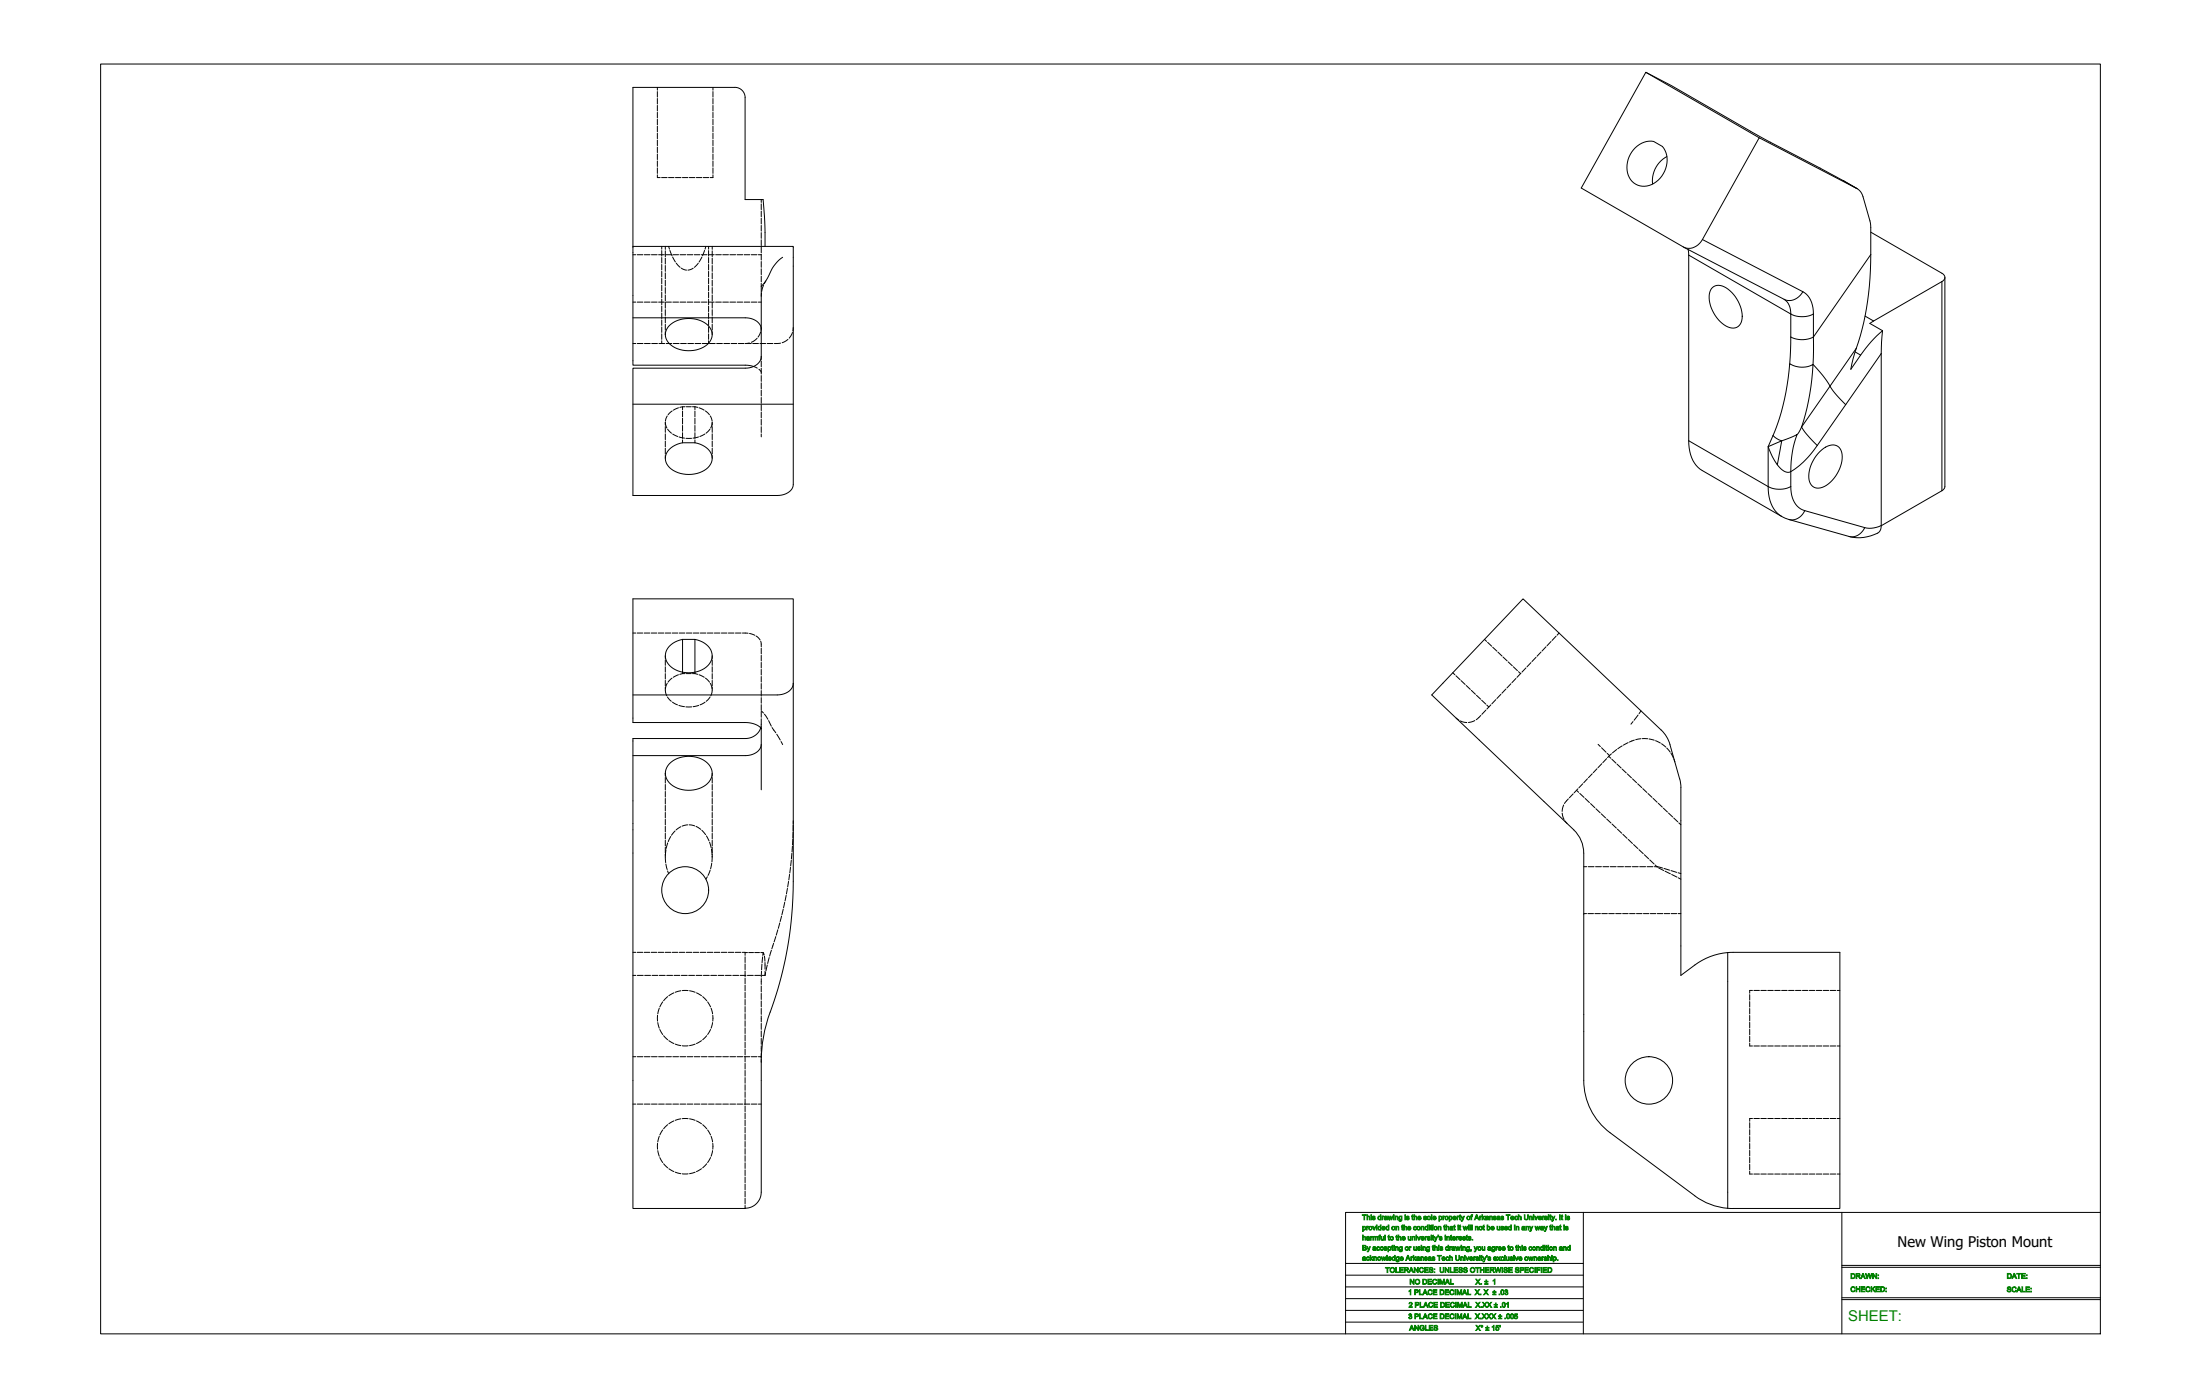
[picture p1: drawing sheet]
<svg xmlns="http://www.w3.org/2000/svg" width="2619mm" height="1664mm" viewBox="0 0 2619 1664" stroke-linecap="round" stroke-linejoin="round" font-family="sans-serif">
<!-- layer: Hidden (ANSI) -->
<g fill="none" stroke="#000" stroke-width="1.19">
<path d="M782 104v3M782 109v7M782 117v7M848 104v3M848 109v7M848 117v7M782 125v7M782 134v6M848 125v7M848 134v6M782 142v7M782 150v7"/>
<path d="M782 158v7M848 142v7M848 150v7M848 158v7M782 167v6M782 175v7M848 167v6M848 175v7M782 183v7M782 192v6M782 200v6M848 183v7"/>
<path d="M848 192v6M848 200v6M782 208v3h4M787 211h7M796 211h6M804 211h6M812 211h7M820 211h7M829 211h6M837 211h7M848 208v3h-3M906 237v4"/>
<path d="M906 243v6M906 251v7M906 260v7M906 268v7M906 277v7M788 293v4M788 298v7M792 293v4M792 299v6M796 293l1 3M797 298l3 6M839 298l-3 6"/>
<path d="M840 293l-1 3M843 293v4M843 298v7M848 293v4M848 299v6M906 294v7M906 285v7M753 303h4M758 303h7M767 303h7M775 303h7M784 303h7"/>
<path d="M788 306v7M788 315v6M792 307v7M792 316v7M792 303h7M800 306l4 6M801 303h7M805 313l4 5M809 303h7M811 319l6 2M818 303h6M825 319l-6 2"/>
<path d="M826 303h7M831 313l-5 5M835 303h6M835 306l-3 6M843 303h7M843 306v7M843 315v6M848 307v7M848 316v7M852 303h6M860 303h7M869 303h6"/>
<path d="M877 303h7M886 303h6M894 303h7M903 303h3M906 303v6M906 311v7M906 320v7M788 323v7M788 331v7M788 339v7M792 325v7M792 334v6"/>
<path d="M843 323v7M843 331v7M843 339v7M848 325v7M848 334v6M906 329v6M906 337v4M909 339l-3 8M911 334l-2 4M753 360h4M758 360h7M767 360h7"/>
<path d="M775 360h7M784 360h7M788 348v6M788 356v7M792 342v7M792 351v7M792 360v7M792 360h7M801 360h7M809 360h7M818 360h6M826 360h7"/>
<path d="M835 360h6M843 360h7M843 348v6M843 356v7M848 342v7M848 351v7M848 360v7M852 360h6M860 360h7M869 360h6M877 360h7M886 360h6"/>
<path d="M894 360h7M903 360h3M906 349v4M788 364v7M788 372v7M792 368v7M792 377v7M843 364v7M843 372v7M848 368v7M848 377v7M788 381v6"/>
<path d="M788 389v7M788 397v7M792 386v7M792 395v3M843 381v6M843 389v7M843 397v7M848 386v7M848 395v3M905 395l-3 6M906 390v3M943 396l-4 6"/>
<path d="M944 390v4M753 409h4M758 409h7M767 409h7M776 409h6M784 409h7M788 406v3M793 409h7M801 409h7M810 409h7M819 409h6M827 409h7"/>
<path d="M836 409h7M843 406v3M844 409h7M853 409h7M861 409h7M870 409h7M879 409h7M887 409h7M892 408l-5 1M896 409h7M901 403l-7 4M904 409h7"/>
<path d="M913 409h7M929 408l-7 1M938 404l-7 4M897 436l4 2M903 439l3 4M906 424v4M906 430v6M906 438v7M906 447v7M906 456v7M906 464v7M906 473v7"/>
<path d="M794 495l-2 6M800 489l-5 5M807 485l-6 3M812 484l-3 1M812 489v7M812 498v7M815 484h-3v3M817 484h6M824 484h3M827 484l3 1M827 484v3M827 489v7"/>
<path d="M827 498v7M832 485l6 3M839 489l5 5M845 495l2 6M906 482v7M906 490v7M906 499v7M792 503l2 6M792 503v3M792 508v7M792 516v7M795 511l4 5"/>
<path d="M801 517l6 2M812 506v7M812 515v7M827 506v7M827 515v7M839 517l-6 2M845 511l-5 5M848 503l-2 6M848 503v3M848 508v7M848 516v7M906 508v7"/>
<path d="M906 516v4M792 525v7M792 533v7M808 520l7 1M812 523v4M816 522h7M827 523v4M831 520l-6 1M848 525v7M848 533v7M792 542v3M848 542v3"/>
<path d="M753 753h4M758 753h7M767 753h6M775 753h7M783 753h7M792 753h6M800 753h7M808 753h7M817 753h6M825 753h7M833 753h7M842 753h6"/>
<path d="M850 753h7M859 753h6M867 753h7M875 753h7M884 753l6 1M892 754l6 2M900 757l5 5M1852 757l-5 5M1855 753l-2 3M905 763l1 7M906 772v6M906 780v7"/>
<path d="M1767 761l2 2M1770 764l5 5M1776 770l5 5M1783 776l5 5M1834 776l-5 5M1840 770l-5 5M1846 763l-5 5M792 780v4M792 785v7M792 793v7M812 800h.1M827 800h.1"/>
<path d="M848 780v4M848 785v7M848 793v7M906 788v7M906 797v6M1789 782l5 5M1795 788l5 4M1801 793l5 5M1807 799l3 3M1816 795l-5 5M1822 789l-5 5M1828 782l-5 5"/>
<path d="M792 802v6M792 810v6M792 818v3M794 813l-2 7M800 807l-5 5M807 803l-6 3M812 802l-3 1M812 801l3 1M817 802h6M824 802h3M827 802l3 1M827 801v1"/>
<path d="M832 803l6 3M840 807l4 5M845 813l2 7M848 802v6M848 810v6M848 818v3M906 805v7M906 813v7M1729 801l2 2M1733 804l5 5M1739 810l5 5M1745 816l5 4"/>
<path d="M1792 820l-5 5M1798 814l-5 5M1804 807l-5 5M1810 801l-5 5M792 821l1 7M794 830l5 5M800 836l6 3M808 839l7 2M831 839l-6 2M839 836l-6 3M845 830l-5 5M848 821l-2 7"/>
<path d="M906 822v6M906 830v7M906 839v6M1751 822l5 4M1757 827l5 5M1763 833l5 5M1769 839l3 2M1774 839l-5 5M1780 833l-5 5M1786 826l-5 5M816 841h7M906 846l3 3"/>
<path d="M906 847v7M906 855v8M910 850l4 6M915 858l3 6M1733 855l3 2M1738 858l8 2M1755 858l-7 2M1762 851l-5 5M1768 845l-4 5M1943 859l-2 3M1950 851l-5 6M1953 846l-2 3"/>
<path d="M906 865l-1 1M906 864v3M919 866l4 6M924 874l5 7M1953 879l-6 1M1954 879h7M1962 879l7 2M930 882l1 4M1902 886l3 2M1906 890l5 5M1913 897l2 2 3-2M1915 899l-2 3"/>
<path d="M1924 892l-5 4M1931 888l-6 3M1938 884l-6 3M1945 881l-6 2M1970 882l6 2M1977 885l5 4M1984 890l4 5M1989 896l3 6M1901 915l-5 5M1906 909l-4 5M1912 903l-5 5M1915 900l2 2"/>
<path d="M1918 904l5 4M1924 909l5 5M1931 915l4 5M1992 904l1 3M792 920v4M792 925v7M792 934v6M848 920v4M848 925v7M848 934v6M1878 939l-5 4M1884 933l-5 5"/>
<path d="M1889 927l-4 5M1895 921l-5 5M1937 921l5 5M1943 927l5 4M1949 933l5 4M1955 938l5 5M792 942v7M792 950v7M792 959v6M848 942v7M848 950v7M848 959v6"/>
<path d="M1861 958l-2 8M1867 951l-5 5M1872 945l-4 4M1876 940l3 3M1880 944l5 5M1886 950l6 5M1893 956l5 5M1961 944l5 5M1967 950l5 5M1973 956l5 5M792 967v6M792 975v7"/>
<path d="M848 967v6M848 975v7M944 977v3M1859 968l2 7M1862 977l3 3M1899 962l5 5M1906 969l5 4M1912 975l5 4M1980 962l4 4M1986 968l5 4M1992 973l5 5M1998 979l2 3"/>
<path d="M792 983v7M792 992v6M798 995l-3 7M803 989l-4 5M810 984l-5 4M818 982l-6 1M820 982l7 1M828 983l6 4M835 988l5 5M841 995l3 6M848 983v7M848 992v6"/>
<path d="M944 999l-1 6M944 990v7M944 982v7M1918 981l6 5M1925 987l5 5M1931 993l5 5M1938 999l5 5M792 1000v7M792 1008v7M792 1017v3M792 1020v7M793 1011l-1 7"/>
<path d="M795 1003l-2 7M844 1002l2 7M847 1010v7M848 1019l-1 7M848 1000v7M848 1008v7M848 1017v3M942 1015v7M943 1007v7M1944 1005l5 5M1950 1011l6 5M1957 1017l5 5"/>
<path d="M792 1028l2 7M794 1036l2 4M845 1036l-2 6M847 1027l-1 7M941 1032l-1 7M942 1024l-1 7M1885 1031h3M1890 1031h7M1899 1031h7M1908 1031h7M1916 1031h7M1925 1031h7"/>
<path d="M1934 1031h7M1943 1031h7M1951 1031h7M1960 1031h7M1963 1023l5 5M1969 1031h3M1970 1029l2 3 7 1M1974 1033l6 3M1980 1034l7 2M1982 1037l6 3M1989 1036l6 2M1997 1039l3 1"/>
<path d="M842 1043l-2 3M937 1057l-1 7M938 1049l-1 7M940 1041l-1 6M1989 1041l7 3M1997 1045l3 1M934 1074l-2 6M936 1066l-2 6M928 1098l-2 7M930 1090l-2 7M932 1082l-1 7M1885 1087h3"/>
<path d="M1890 1087h6M1898 1087h7M1906 1087h7M1915 1087h6M1923 1087h6M1931 1087h7M1939 1087h7M1948 1087h6M1956 1087h6M1964 1087h7M1972 1087h7M1981 1087h6"/>
<path d="M1989 1087h6M1997 1087h3M923 1115l-2 6M926 1106l-2 7M753 1133h4M758 1133h7M767 1133h6M775 1133h7M783 1133h7M792 1133h6M800 1133h7M808 1133h7"/>
<path d="M817 1133h6M825 1133h7M833 1133h7M842 1133h6M850 1133h7M858 1133h7M867 1133h6M875 1133h7M883 1133l4 1M887 1139v6M890 1134h-3v3M891 1134h6"/>
<path d="M898 1134h6M905 1134h3M908 1139l-1 7M909 1136l-1-2v3M910 1138v6M915 1140l-1 7M918 1131l-2 7M921 1123l-2 6M887 1147v7M887 1156v6M906 1156v7M907 1147l-1 7"/>
<path d="M910 1145v8M910 1156v5M911 1157l-1 4M913 1148l-1 7M753 1161h4M759 1161h6M767 1161h7M776 1161h7M785 1161h7M793 1161h7M802 1161h7M810 1179l-6 2"/>
<path d="M811 1161h7M812 1179h7M820 1161h7M821 1179l6 2M828 1161h7M837 1161h7M846 1161h7M855 1161h7M863 1161h7M872 1161h7M881 1161h7M887 1164v7"/>
<path d="M887 1172v7M890 1161h6M898 1161h7M906 1173v7M906 1165v7M907 1161h3M2086 1179h-4v3M2087 1179h7M2096 1179h6M2104 1179h6M2112 1179h7M2120 1179h7"/>
<path d="M2129 1179h6M2137 1179h6M2145 1179h7M2153 1179h7M2162 1179h6M2170 1179h6M2178 1179h7M2186 1179h4M785 1200l-2 7M789 1192l-4 6M795 1186l-5 5M802 1182l-6 3"/>
<path d="M829 1182l6 3M836 1186l5 5M842 1192l4 6M846 1200l2 7M887 1181v7M887 1189v7M887 1198v7M906 1182v7M906 1191v7M2082 1184v6M2082 1192v6M783 1208v7"/>
<path d="M783 1217l2 7M848 1217l-2 7M848 1208v7M887 1206v7M887 1215v6M906 1200v7M906 1209v7M906 1218v7M2082 1200v7M2082 1208v7M2082 1217v6M785 1225l4 6"/>
<path d="M790 1233l5 4M796 1238l6 4M835 1238l-6 4M841 1233l-5 4M846 1225l-4 6M887 1223v7M887 1232v6M906 1227v7M906 1236v7M2082 1225v7M2082 1233v7M753 1258h4"/>
<path d="M758 1258h7M767 1258h7M775 1258h7M784 1258h7M792 1258h7M801 1258h7M804 1243l6 1M809 1258h7M812 1245h7M818 1258h6M826 1258h7M827 1243l-6 1"/>
<path d="M835 1258h6M843 1258h7M852 1258h6M860 1258h7M869 1258h6M877 1258h7M886 1258h6M887 1240v7M887 1249v6M887 1257v7M894 1258h7M903 1258h3"/>
<path d="M906 1245v6M906 1253v6M2082 1241v4h4M2087 1245h7M2096 1245h6M2104 1245h6M2112 1245h7M2120 1245h7M2129 1245h6M2137 1245h6M2145 1245h7M2153 1245h7"/>
<path d="M2162 1245h6M2170 1245h6M2178 1245h7M2186 1245h4M887 1265v7M887 1274v7M906 1261v3M887 1282v7M887 1291v7M887 1299v7M753 1314h4M758 1314h7"/>
<path d="M767 1314h7M775 1314h7M784 1314h7M792 1314h7M801 1314h7M809 1314h7M818 1314h6M826 1314h7M835 1314h6M843 1314h7M852 1314h6M860 1314h7"/>
<path d="M869 1314h6M877 1314h7M886 1314h6M887 1308v7M887 1316v7M894 1314h7M903 1314h3M795 1338l-5 5M802 1334l-6 3M810 1331l-6 2M812 1331h7M821 1331l6 2"/>
<path d="M829 1334l6 3M836 1338l5 5M887 1325v6M887 1333v7M2082 1336v7M2086 1331h-4v3M2087 1331h7M2096 1331h6M2104 1331h6M2112 1331h7M2120 1331h7M2129 1331h6"/>
<path d="M2137 1331h6M2145 1331h7M2153 1331h7M2162 1331h6M2170 1331h6M2178 1331h7M2186 1331h4M785 1352l-2 7M789 1345l-4 6M842 1345l4 6M846 1352l2 7M887 1342v6"/>
<path d="M887 1350v7M887 1358v7M2082 1344v7M2082 1353v6M783 1361v7M783 1369l2 7M785 1378l4 6M846 1378l-4 6M848 1369l-2 7M848 1361v7M887 1367v7M887 1375v7"/>
<path d="M2082 1361v6M2082 1369v7M2082 1377v7M790 1385l5 5M796 1391l6 3M804 1395l6 2M812 1397h7M827 1395l-6 2M835 1391l-6 3M841 1385l-5 5M887 1384v7M887 1392v7"/>
<path d="M2082 1386v6M2082 1394v3h4M2087 1397h7M2096 1397h6M2104 1397h6M2112 1397h7M2120 1397h7M2129 1397h6M2137 1397h6M2145 1397h7M2153 1397h7M2162 1397h6"/>
<path d="M2170 1397h6M2178 1397h7M2186 1397h4M887 1401v6M887 1409v7M887 1418v6M887 1426v7M887 1435v3"/>
</g>
<!-- layer: Visible (ANSI) -->
<g fill="none" stroke="#000" stroke-width="1.19">
<path d="M1959 86l135 78M875 104h-122v189M875 104a12 12 0 0 1 12 12M887 116v121h21l2 26v30M1946 176a25 25 0 0 1 22-8l10 6a30 30 0 0 1-24 48 23 23 0 0 1-16-32l4-9zM1984 186a33 33 0 0 0-17 33M2210 225l-44-25-71-37-106-61-30-16-77 138 121 70a17 17 0 0 0 23-9l68-121 116 60 3 3 4 7 9 31v38a350 350 0 0 1-21 124l-2 12 11-16a141 141 0 0 1 26-29l-1 27v204a9 9 0 0 1-5 9 47 47 0 0 1-33 4l-76-21-99-57a38 38 0 0 1-16-35v-221l-1-7M2226 276l85 49a5 5 0 0 1 4 5 5 5 0 0 1-4 5l-86 50 15 9M753 293v142h134l10 1M753 293h191v284a17 17 0 0 1-19 13h-172v-152h134a17 17 0 0 0 19-14v-83a55 55 0 0 0 13-22l6-7 6-6M2004 294l119 62M2315 330l-1 250-3 4-72 42"/>
<path d="M2038 342a16 16 0 0 1 21 4 39 39 0 0 1 13 38 11 11 0 0 1-18 4 41 41 0 0 1-19-41zM753 378h134a17 17 0 0 1 19 14M797 387a36 36 0 0 1 47 1 16 16 0 0 1-7 25 36 36 0 0 1-42-6 14 14 0 0 1 2-20zM753 481h191M796 535l7-5a36 36 0 0 1 24-3 22 22 0 0 1 21 19 24 24 0 0 1-25 19 29 29 0 0 1-30-15l-1-4v-5zM2166 538a18 18 0 0 1 21-7 21 21 0 0 1 3 24 38 38 0 0 1-26 26 12 12 0 0 1-11-15 44 44 0 0 1 13-28zM812 761a21 21 0 0 0-20 22 27 27 0 0 0 31 17 24 24 0 0 0 25-19 22 22 0 0 0-21-20M812 761h15v39M812 761v39M944 813v-100h-191v147h134a21 21 0 0 1 19 7v73M944 813v236a452 452 0 0 1-27 156M944 813a17 17 0 0 1-19 14h-172"/>
<path d="M905 866a19 19 0 0 1-18 13h-134v559h134a20 20 0 0 0 19-19v-155a169 169 0 0 1 11-60M906 886a17 17 0 0 1-19 13h-134M797 909a34 34 0 0 1 48 3 18 18 0 0 1-10 25 33 33 0 0 1-41-10 16 16 0 0 1 3-18zM1999 927l-12-44-4-6-4-6-166-158-109 114 169 161a38 38 0 0 1 12 27v271a78 78 0 0 0 31 62M1999 927l1 10M2000 937v224a127 127 0 0 1 35-23l11-3 10-1M2056 1134l134-1v305h-134M2056 1134v304M1916 1348l101 75a76 76 0 0 0 39 15"/>
<circle cx="815" cy="1059" r="28"/>
<circle cx="1962" cy="1286" r="28"/>
</g>
<!-- layer: Visible Narrow (ANSI) -->
<g fill="none" stroke="#000" stroke-width="1.19">
<path d="M2193 215l17 9M2026 285l120 62M2010 304l121 70M2226 303l-68 98M2311 335v249M2146 347a28 28 0 0 1 12 27M2146 347a18 18 0 0 1-23 9 19 19 0 0 1 8 18M2131 374a30 30 0 0 0 27 0M2131 374v27M2158 374v27M2220 376l10 6M2131 401a30 30 0 0 0 27 0"/>
<path d="M2131 401l-1 32M2158 401v33l11 13 8 10a94 94 0 0 0 20 25M2208 419l6 4M2209 415l-65 93M2239 421l-76 109M2110 518l3 3a10 10 0 0 0 13 2l13-6a123 123 0 0 0-8 44 12 12 0 0 1-14-5l-2-3M2110 518l-6 14v47M2144 508a280 280 0 0 0 14-74 27 27 0 0 1-28-1 273 273 0 0 1-20 85M2144 508l6 8 13 14M2144 508l-5 9M2010 525l94 54M2104 532l16-7-5 28a79 79 0 0 1-11-21z"/>
<path d="M2163 530l-9 12-8 8-15 11v18M2104 579a30 30 0 0 0 27 0M2104 579a39 39 0 0 0 16 36M2131 579a27 27 0 0 0 17 29M2148 608a17 17 0 0 1-19 10M2148 608l71 20M2239 625l-12 4-8-1a17 17 0 0 1-18 10"/>
</g>
<!-- layer: 0 -->
<g fill="none" stroke="#000" stroke-width="1.19">
<path d="M120 76h2380v1511h-2380zM1885 1443h-284v61h283M2192 1443v144M2500 1443h-616v144M1601 1504v83M1601 1518h283M2192 1508h308M2192 1506h308M1601 1531h283M1601 1559h283M1601 1545h283M2192 1547h308"/>
<path d="M2192 1544h308M1601 1573h283"/>
</g>
<text font-size="17.7" fill="#008000" x="2199" y="1572">SHEET:</text>
<text font-size="17.5" x="2258" y="1484">New Wing Piston Mount</text>
<g font-size="8.4" fill="#008000">
<text x="1621" y="1452">This drawing is the sole property of Arkansas Tech University. It is</text>
<text x="1621" y="1464">provided on the condition that it will not be used in any way that is</text>
<text x="1621" y="1476">harmful to the university's interests.</text>
<text x="1621" y="1488">By accepting or using this drawing, you agree to this condition and</text>
<text x="1621" y="1500">acknowledge Arkansas Tech University's exclusive ownership.</text>
<text x="1649" y="1514">TOLERANCES: UNLESS OTHERWISE SPECIFIED</text>
<text x="2202" y="1522">DRAWN:</text>
<text x="2388" y="1522">DATE:</text>
<text x="1677" y="1528">NO DECIMAL</text>
<text x="1756" y="1528">X. ± 1</text>
<text x="1676" y="1541">1 PLACE DECIMAL X. X ± .03</text>
<text x="2202" y="1537">CHECKED:</text>
<text x="2388" y="1537">SCALE:</text>
<text x="1677" y="1556">2 PLACE DECIMAL X.XX ± .01</text>
<text x="1676" y="1569">3 PLACE DECIMAL X.XXX ± .005</text>
<text x="1677" y="1583">ANGLES</text>
<text x="1756" y="1583">X° ± 15'</text>
</g>
</svg>
